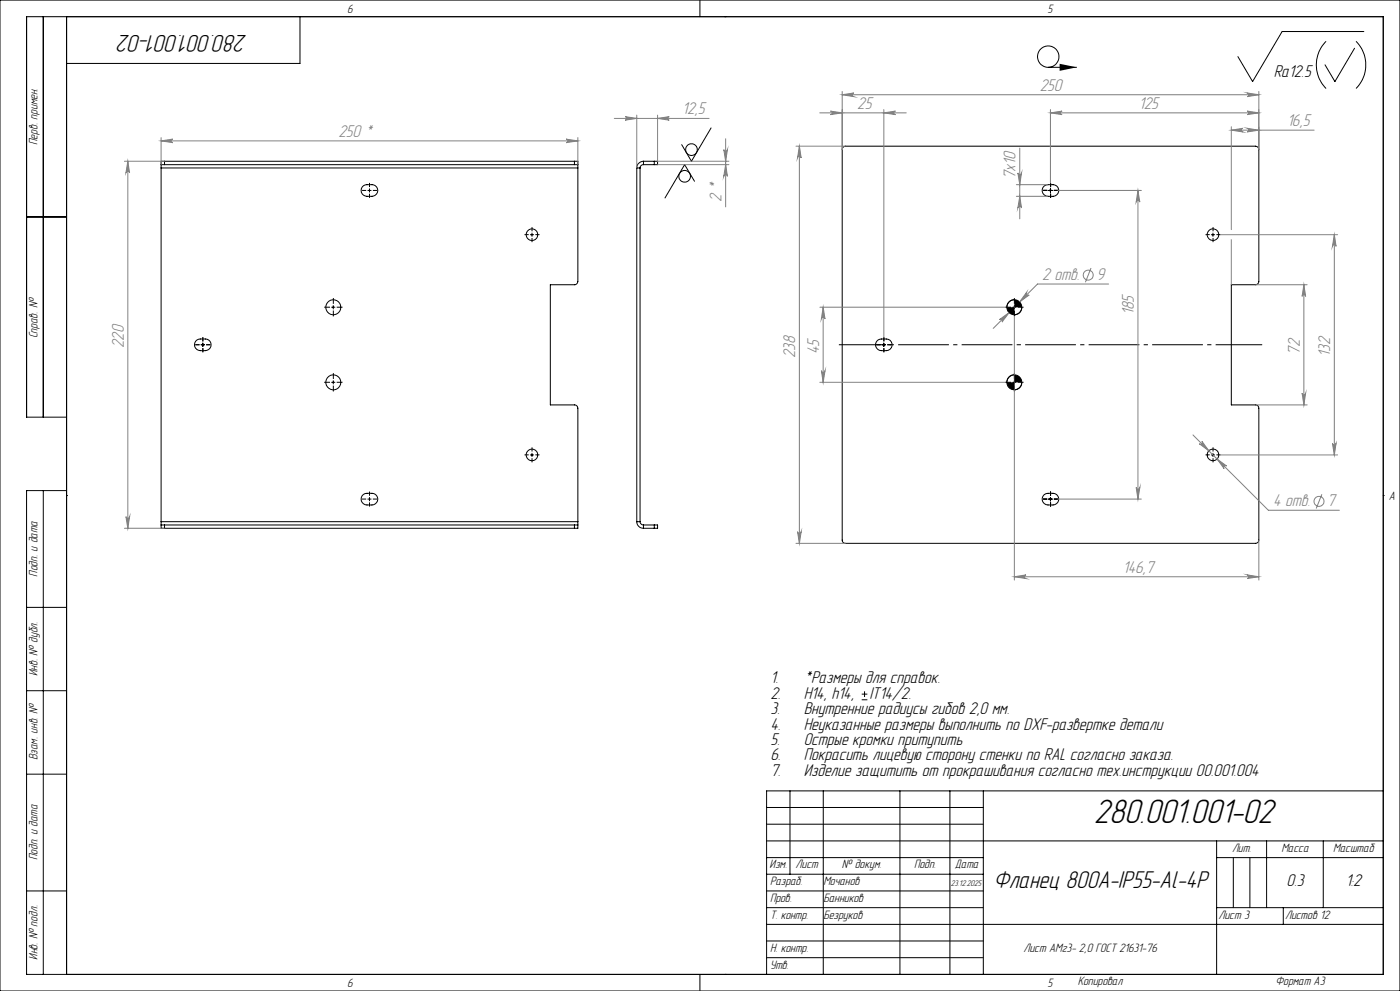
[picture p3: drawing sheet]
<svg xmlns="http://www.w3.org/2000/svg" width="420mm" height="297mm" viewBox="0 0 420 297" stroke-linecap="round" stroke-linejoin="round" font-family="sans-serif">
<g fill="none" stroke="#000" stroke-width=".3">
<path d="M0 0h420v297h-420zM13 5v120M20 5v287M90 5v14h-70M210 0v5M217.5 5h.1M397.8 12.4a10 10 0 0 0 0 14.1M406.4 14.5l-5.9 9.9-3-5M406.8 12.4a10.1 10.1 0 0 1 0 14.1M409.2 9.5h-24.6l-8.8 14.9-4.4-7.4M213.3 38.3l-5.9 10-2.9-4.9M314.5 20.2h8.5"/>
<path d="M48.3 49.4h1.1M48.3 49.4v.9M48.3 50.3v106M48.3 50.3h125.1M49.4 48.3h-1.1v1.1M49.4 48.3v1.1M49.4 48.3h122.9M49.4 49.4h122.9M108.7 56.1a3.4 3.4 0 0 1 4.3 0 1.75 1.75 0 0 1-1.4 2.7 2.58 2.58 0 0 1-3.2-1.2v-1.1zM110.3 57.1h1M110.8 56.6v1M172.3 48.3h1.1v1.1"/>
<path d="M172.3 49.4h1.1M172.3 48.3v1.1M173.4 49.4v.9M173.4 50.3v34a1.02 1.02 0 0 1-1.1 1h-7.2v36.1h7.2a1.02 1.02 0 0 1 1.1 .9v34M191 50.3h1M191 50.3v106M192 50.3v106M193 49.4a1.02 1.02 0 0 0-1 .9M193 48.3a2.05 2.05 0 0 0-2 2M193 48.3h3.3M193 49.4h3.3M193 48.3v1.1"/>
<path d="M196.3 48.3h1v1.1h-1M196.3 48.3v1.1M208.4 54.3l-3-4.9-5.9 9.9M252.8 44.3l.8-.5h123.1a1.02 1.02 0 0 1 .9 1v39.5a.96 .96 0 0 1-.9 1h-7.3v36.1h7.3a.96 .96 0 0 1 .9 .9v39.6a.96 .96 0 0 1-.9 .9h-123.1a.96 .96 0 0 1-.9-.9zM313.3 55.7a3.4 3.4 0 0 1 4.1 .5 1.76 1.76 0 0 1-1.5 2.6h-1.5a1.76 1.76 0 0 1-1.7-1.1 1.76 1.76 0 0 1 .6-2zM314.6 57.1h1M315.1 56.6v1M8 65h12M159.1 70.3h1M159.6 69.8v1M363.4 70.3h1M363.9 69.8v1"/>
<path d="M99.5 92.1h1M100 91.6v1M303.8 92.1h1M304.3 89.8a2.23 2.23 0 0 0-2.3 2.3M304.3 91.6v1M306.5 92.1a2.17 2.17 0 0 1-2.2 2.2M58.7 102.3a3.4 3.4 0 0 1 4.3 0 1.75 1.75 0 0 1-1.4 2.8 2.79 2.79 0 0 1-2.9-.8 1.81 1.81 0 0 1 0-2zM60.3 103.3h1M60.9 102.8v1M99.5 114.6h1M100 114.1v1M263.3 102a3.3 3.3 0 0 1 4.1 .5 1.75 1.75 0 0 1-1.5 2.6 2.58 2.58 0 0 1-3-.9 1.76 1.76 0 0 1 .4-2.2z"/>
<path d="M264.7 103.3h.9M265.1 102.8v1M303.8 114.6h1M304.3 112.3a2.29 2.29 0 0 0-2.3 2.3M304.3 114.1v1M306.5 114.6a2.23 2.23 0 0 1-2.2 2.2M20 125h-12v-120h407v287h-407v-145h12M159.1 136.3h1M159.6 135.9v.9M363.4 136.3h1M363.9 135.9v.9M13 147v145"/>
<path d="M20 148.5h.1M48.3 157.3v1h1.1M48.3 157.3h1.1M48.3 156.3v1M48.3 156.3h125.1M49.4 158.3h122.9M49.4 157.3v1M49.4 157.3h122.9M108.7 148.6a3.4 3.4 0 0 1 4.3 0 1.75 1.75 0 0 1-1.4 2.7 2.62 2.62 0 0 1-2.9-.7 1.81 1.81 0 0 1 0-2zM110.3 149.6h1M110.8 149.1v1M172.3 157.3h1.1"/>
<path d="M172.3 157.3v1M173.4 157.3v1h-1.1M173.4 156.3v1M191 156.3a1.99 1.99 0 0 0 2 2M191 156.3h1M192 156.3a1.02 1.02 0 0 0 1 1M193 158.3h3.3M193 157.3h3.3M193 157.3v1M196.3 157.3h1v1h-1M196.3 157.3v1M313.3 148.2a3.3 3.3 0 0 1 4.1 .5 1.75 1.75 0 0 1-1.5 2.6h-1.5a1.76 1.76 0 0 1-1.7-1.1 1.76 1.76 0 0 1 .6-2z"/>
<path d="M314.6 149.6h1M315.1 149.1v1M415 148.5h.1M8 182h12M8 207h12M258.5 209.7h1.7M258.5 208h1.7M259.4 207.2v1.7M8 232h12M237 237v25M247 237v55M270 237v55"/>
<path d="M285 237v55M295 237v55M415 237h-185v55M230 242h65M230 247h65M230 252h185M230 257h65M365 252v40M365 257h50M370 257v15M375 257v15M380 252v20"/>
<path d="M397 252v20M8 267h12M230 267h65M230 272h65M230 277h185M230 262h65M365 272h50M385 272v5M210 292v5M217.5 292h.1M230 282h65M230 287h65"/>
<circle cx="314.5" cy="17" r="3.2"/>
<circle cx="205.4" cy="52.8" r="1.74"/>
<circle cx="207.4" cy="44.8" r="1.76"/>
<circle cx="159.6" cy="70.3" r="1.74"/>
<circle cx="363.9" cy="70.3" r="1.75"/>
<circle cx="100" cy="92.1" r="2.25"/>
<circle cx="304.3" cy="92.1" r="2.25"/>
<circle cx="100" cy="114.6" r="2.24"/>
<circle cx="304.3" cy="114.6" r="2.24"/>
<circle cx="159.6" cy="136.4" r="1.74"/>
<circle cx="363.9" cy="136.3" r="1.75"/>
</g>
<g fill="none" stroke="#808080" stroke-width=".3">
<path d="M184.3 35.5h28.4M187.5 35l3.5 .5-3.5 .5a.53 .53 0 0 0 .5-.5 .53 .53 0 0 0-.5-.5zM191 34.5v15.8M197.3 35.5l3.5-.5a.53 .53 0 0 0-.5 .5 .53 .53 0 0 0 .5 .5zM197.3 34.5v13.8h21.4M245.9 33.8h26M249.1 33.3l3.6 .5-3.6 .6a.53 .53 0 0 0 .6-.6 .53 .53 0 0 0-.6-.5zM252.7 28.4l3.5-.5a.55 .55 0 0 0-.5 .5 .55 .55 0 0 0 .5 .6zM252.7 27.4v17.4M252.7 28.4h124.9M265.1 33.8l3.5-.5a.53 .53 0 0 0-.5 .5 .53 .53 0 0 0 .5 .6zM265.1 32.8v68.3"/>
<path d="M315.1 33.8l3.5-.5a.53 .53 0 0 0-.5 .5 .53 .53 0 0 0 .5 .6zM315.1 32.8v22M315.1 33.8h62.5M369.4 39l3.5-.6a.55 .55 0 0 0-.5 .6 .55 .55 0 0 0 .5 .5zM369.4 38v30.8M369.4 39h24.8M374.2 38.4l3.4 .6-3.4 .5a.55 .55 0 0 0 .5-.5 .55 .55 0 0 0-.5-.6zM374.2 33.3l3.4 .5-3.4 .6a.53 .53 0 0 0 .5-.6 .53 .53 0 0 0-.5-.5zM374.2 27.9l3.4 .5-3.4 .6a.55 .55 0 0 0 .5-.6 .55 .55 0 0 0-.5-.5zM377.6 27.4v17.4M37.3 48.3h12M38.3 48.3l.6 3.5a.55 .55 0 0 0-.6-.5 .55 .55 0 0 0-.5 .5z"/>
<path d="M38.3 48.3v110M48.3 42.2l3.5-.5a.53 .53 0 0 0-.5 .5 .53 .53 0 0 0 .5 .6zM48.3 41.2v8.1M48.3 42.2h125.1M169.8 41.7l3.6 .5-3.6 .6a.53 .53 0 0 0 .6-.6 .53 .53 0 0 0-.6-.5zM173.4 41.2v8.1M197.3 49.4h21.4M217.1 44.8a.55 .55 0 0 0 .6 .5 .55 .55 0 0 0 .5-.5l-.5 3.5zM217.7 49.4l.5 3.4a.55 .55 0 0 0-.5-.5 .55 .55 0 0 0-.6 .5zM217.7 41.6v20.4M238.8 43.8h14.8M239.8 43.8l.5 3.5a.55 .55 0 0 0-.5-.5 .55 .55 0 0 0-.5 .5z"/>
<path d="M239.8 43.8v119M304.9 58.8h9.5M304.9 55.3h9.5M305.4 51.8a.55 .55 0 0 0 .5 .6 .55 .55 0 0 0 .6-.6l-.6 3.5zM305.9 58.8l.6 3.5a.55 .55 0 0 0-.6-.5 .55 .55 0 0 0-.5 .5zM305.9 44.4v21.2M317.4 57.1h25M341.4 57.1l.5 3.5a.55 .55 0 0 0-.5-.5 .55 .55 0 0 0-.5 .5zM341.4 57.1v92.5M366.1 70.3h35.2M369.4 71.8v13.5M400.3 70.3l.5 3.5a.55 .55 0 0 0-.5-.5 .55 .55 0 0 0-.6 .5z"/>
<path d="M400.3 70.3v66M246 92.1h55.5M246.9 92.1l.6 3.5a.55 .55 0 0 0-.5-.5 .55 .55 0 0 0-.6 .5zM246.9 92.1v22.5M299.9 95.8l2.8-2.1-2.1 2.8a.52 .52 0 0 0 0-.7 .52 .52 0 0 0-.7 0zM304.3 94.9v78.9M308 87.6a.55 .55 0 0 0 0 .8 .55 .55 0 0 0 .8 0l-2.9 2.1zM327.3 80.3l-1.7 4.3M332.6 85.1h-21.3l-13.3 13.3M376.7 85.3h15.4M391.2 85.3l.5 3.5a.53 .53 0 0 0-.5-.5 .53 .53 0 0 0-.6 .5zM391.2 85.3v36.1"/>
<path d="M246 114.6h55.5M246.4 111.1a.55 .55 0 0 0 .6 .5 .55 .55 0 0 0 .5-.5l-.6 3.5zM390.6 117.8a.53 .53 0 0 0 .6 .6 .53 .53 0 0 0 .5-.6l-.5 3.6zM357.9 130.3l22.6 22.6h21.3M359.8 133a.54 .54 0 0 0 .7 0 .54 .54 0 0 0 .1-.7l2.1 2.8zM365.1 137.6l2.9 2.1a.54 .54 0 0 0-.8 0 .54 .54 0 0 0 0 .7zM366.1 136.3h35.2M376.7 121.4h15.4M399.7 132.9a.55 .55 0 0 0 .6 .5 .55 .55 0 0 0 .5-.5l-.5 3.4zM37.3 158.3h12M37.8 154.8a.55 .55 0 0 0 .5 .5 .55 .55 0 0 0 .6-.5l-.6 3.5zM239.3 159.3a.55 .55 0 0 0 .5 .5 .55 .55 0 0 0 .5-.5l-.5 3.5z"/>
<path d="M317.4 149.6h25M340.9 146.1a.55 .55 0 0 0 .5 .5 .55 .55 0 0 0 .5-.5l-.5 3.5zM396.6 148.1l-1.7 4.3M238.8 162.8h14.8M304.3 172.9l3.5-.6a.55 .55 0 0 0-.5 .5 .55 .55 0 0 0 .5 .6zM304.3 172.9h73.3M374.2 172.3l3.4 .6-3.4 .5a.55 .55 0 0 0 .5-.6 .55 .55 0 0 0-.5-.5zM377.6 161.9v11.9"/>
<circle cx="326.5" cy="82.5" r="1.5"/>
<circle cx="395.7" cy="150.3" r="1.48"/>
</g>
<g fill="#000">
<path d="M317.9 19.1l5.1 1.1-5.1 1z"/>
<path d="M302 92.1a2.23 2.23 0 0 0 2.3 2.2v-2.2zM304.3 89.8v2.3h2.2a2.17 2.17 0 0 0-2.2-2.3zM302 114.6a2.29 2.29 0 0 0 2.3 2.2v-2.2zM304.3 112.3v2.3h2.2a2.23 2.23 0 0 0-2.2-2.3z"/>
</g>
<g fill="none" stroke="#000" stroke-width=".3" stroke-dasharray="15.2 1.3 1.3 1.3" stroke-linecap="butt">
<path d="M109.9 57.1h-1.3M110.9 56.1v-1.3M110.9 58.1v1.2M111.9 57.1h1.2M314.2 57.1h-1.3M315.2 56.1v-1.3M315.2 58.1v1.2M316.2 57.1h1.2M158.6 70.3h-1.2M159.6 69.3v-1.2M159.6 71.3v1.3M160.6 70.3h1.3"/>
<path d="M362.9 70.3h-1.2M363.9 69.3v-1.2M363.9 71.3v1.3M364.9 70.3h1.3M99 92.1h-1.7M100 91.1v-1.8M100 93.1v1.7M101 92.1h1.8M303.3 92.1h-1.7M304.3 91.1v-1.8M304.3 93.1v1.7M305.3 92.1h1.8"/>
<path d="M59.9 103.3h-1.3M60.9 102.3v-1.2M60.9 104.3v1.3M61.9 103.3h1.2M99 114.6h-1.7M100 113.6v-1.8M100 115.6v1.7M101 114.6h1.8M264.2 103.3h-1.3M265.2 102.3v-1.2M265.2 104.3v1.3M266.2 103.3h1.2"/>
<path d="M303.3 114.6h-1.7M304.3 113.6v-1.8M304.3 115.6v1.7M305.3 114.6h1.8M158.6 136.3h-1.2M159.6 135.3v-1.2M159.6 137.3v1.3M160.6 136.3h1.3M362.9 136.3h-1.2M363.9 135.3v-1.2M363.9 137.3v1.3M364.9 136.3h1.3"/>
<path d="M109.9 149.6h-1.3M110.9 148.6v-1.3M110.9 150.6v1.2M111.9 149.6h1.2M314.2 149.6h-1.3M315.2 148.6v-1.3M315.2 150.6v1.2M316.2 149.6h1.2"/>
</g>
<path d="M251.7 103.3h127" fill="none" stroke="#000" stroke-width=".3" stroke-dasharray="15.2 1.3 1.3 1.3" stroke-dashoffset="1.3" stroke-linecap="butt"/>
<g fill="#808080">
<path d="M359.8 133l2.9 2.1-2.1-2.8a.54 .54 0 0 1-.1 .7 .54 .54 0 0 1-.7 0zM365.1 137.6l2.1 2.8a.54 .54 0 0 1 .1-.7 .54 .54 0 0 1 .7 0zM299.9 95.8a.52 .52 0 0 1 .7 0 .52 .52 0 0 1 0 .7l2.1-2.8zM308 87.6l-2.1 2.9 2.9-2.1a.55 .55 0 0 1-.8 0 .55 .55 0 0 1 0-.8z"/>
<path d="M187.5 35l3.5 .5-3.5 .5a.53 .53 0 0 0 .5-.5 .53 .53 0 0 0-.5-.5zM197.3 35.5l3.5-.5a.53 .53 0 0 0-.5 .5 .53 .53 0 0 0 .5 .5z"/>
<path d="M369.4 39l3.5-.6a.55 .55 0 0 0-.5 .6 .55 .55 0 0 0 .5 .5zM374.2 38.4l3.4 .6-3.4 .5a.55 .55 0 0 0 .5-.5 .55 .55 0 0 0-.5-.6z"/>
<path d="M374.2 33.3l3.4 .5-3.4 .6a.53 .53 0 0 0 .5-.6 .53 .53 0 0 0-.5-.5zM315.1 33.8l3.5-.5a.53 .53 0 0 0-.5 .5 .53 .53 0 0 0 .5 .6z"/>
<path d="M169.8 41.7l3.6 .5-3.6 .6a.53 .53 0 0 0 .6-.6 .53 .53 0 0 0-.6-.5zM48.3 42.2l3.5-.5a.53 .53 0 0 0-.5 .5 .53 .53 0 0 0 .5 .6z"/>
<path d="M239.3 159.3a.55 .55 0 0 0 .5 .5 .55 .55 0 0 0 .5-.5l-.5 3.5zM239.8 43.8l.5 3.5a.55 .55 0 0 0-.5-.5 .55 .55 0 0 0-.5 .5z"/>
<path d="M340.9 146.1a.55 .55 0 0 0 .5 .5 .55 .55 0 0 0 .5-.5l-.5 3.5zM341.4 57.1l.5 3.5a.55 .55 0 0 0-.5-.5 .55 .55 0 0 0-.5 .5zM305.9 58.8l.6 3.5a.55 .55 0 0 0-.6-.5 .55 .55 0 0 0-.5 .5zM305.4 51.8a.55 .55 0 0 0 .5 .6 .55 .55 0 0 0 .6-.6l-.6 3.5z"/>
<path d="M390.6 117.8a.53 .53 0 0 0 .6 .6 .53 .53 0 0 0 .5-.6l-.5 3.6zM391.2 85.3l.5 3.5a.53 .53 0 0 0-.5-.5 .53 .53 0 0 0-.6 .5z"/>
<path d="M217.7 49.4l.5 3.4a.55 .55 0 0 0-.5-.5 .55 .55 0 0 0-.6 .5zM217.1 44.8a.55 .55 0 0 0 .6 .5 .55 .55 0 0 0 .5-.5l-.5 3.5z"/>
<path d="M400.3 70.3l.5 3.5a.55 .55 0 0 0-.5-.5 .55 .55 0 0 0-.6 .5zM399.7 132.9a.55 .55 0 0 0 .6 .5 .55 .55 0 0 0 .5-.5l-.5 3.4zM246.9 92.1l.6 3.5a.55 .55 0 0 0-.5-.5 .55 .55 0 0 0-.6 .5zM246.4 111.1a.55 .55 0 0 0 .6 .5 .55 .55 0 0 0 .5-.5l-.6 3.5z"/>
<path d="M37.8 154.8a.55 .55 0 0 0 .5 .5 .55 .55 0 0 0 .6-.5l-.6 3.5zM38.3 48.3l.6 3.5a.55 .55 0 0 0-.6-.5 .55 .55 0 0 0-.5 .5z"/>
<path d="M252.7 28.4l3.5-.5a.55 .55 0 0 0-.5 .5 .55 .55 0 0 0 .5 .6zM374.2 27.9l3.4 .5-3.4 .6a.55 .55 0 0 0 .5-.6 .55 .55 0 0 0-.5-.5zM304.3 172.9l3.5-.6a.55 .55 0 0 0-.5 .5 .55 .55 0 0 0 .5 .6zM374.2 172.3l3.4 .6-3.4 .5a.55 .55 0 0 0 .5-.6 .55 .55 0 0 0-.5-.5zM249.1 33.3l3.6 .5-3.6 .6a.53 .53 0 0 0 .6-.6 .53 .53 0 0 0-.6-.5zM265.1 33.8l3.5-.5a.53 .53 0 0 0-.5 .5 .53 .53 0 0 0 .5 .6z"/>
</g>
<text font-size="10.5" x="328.2" y="246.6">280.001.001-02</text>
<g font-size="7.5">
<text x="74.2" y="10.5" transform="rotate(-180 74.2 10.5)">280.001.001-02</text>
<text x="298" y="266.1">Фланец 800А-IP55-Al-4P</text>
</g>
<g font-size="5.3">
<text x="382.1" y="23.2">Ra12.5</text>
<text x="231.1" y="209.4">2.</text>
<text x="231.1" y="204.8">1.</text>
<text x="241.1" y="209.4">H14, h14,</text>
<text x="241.1" y="204.8">*Размеры для справок.</text>
<text x="260.8" y="209.4">IT14/2.</text>
<text x="231.1" y="214.1">3.</text>
<text x="241.1" y="214.1">Внутренние радиусы гибов 2,0 мм.</text>
<text x="231.1" y="218.7">4.</text>
<text x="241.1" y="218.7">Неуказанные размеры выполнить по DXF-развертке детали</text>
<text x="231.1" y="223.3">5.</text>
<text x="231.1" y="227.9">6.</text>
<text x="241.1" y="223.3">Острые кромки притупить</text>
<text x="241.1" y="227.9">Покрасить лицевую сторону стенки по RAL согласно заказа.</text>
<text x="231.1" y="232.5">7.</text>
<text x="241.1" y="232.5">Изделие защитить от прокрашивания согласно тех.инструкции 00.001.004</text>
<text x="386" y="265.6">0.3</text>
<text x="403.7" y="265.6">1:2</text>
</g>
<g font-size="5.3" fill="#808080">
<text x="311.9" y="27.2">250</text>
<text x="204.6" y="34.2">12,5</text>
<text x="257.2" y="32.6">25</text>
<text x="341.6" y="32.6">125</text>
<text x="101.5" y="41">250 *</text>
<text x="386.1" y="37.8">16,5</text>
<text x="304.7" y="53.7" transform="rotate(-90 304.7 53.7)">7х10</text>
<text x="216.5" y="60.6" transform="rotate(-90 216.5 60.6)">2 *</text>
<text x="312.7" y="83.9">2 отв.</text>
<text x="329" y="83.9">9</text>
<text x="340.2" y="94.5" transform="rotate(-90 340.2 94.5)">185</text>
<text x="37.1" y="104.3" transform="rotate(-90 37.1 104.3)">220</text>
<text x="238.6" y="107.3" transform="rotate(-90 238.6 107.3)">238</text>
<text x="245.7" y="106.2" transform="rotate(-90 245.7 106.2)">45</text>
<text x="389.9" y="106.3" transform="rotate(-90 389.9 106.3)">72</text>
<text x="399.1" y="106.9" transform="rotate(-90 399.1 106.9)">132</text>
<text x="381.9" y="151.7">4 отв.</text>
<text x="398.2" y="151.7">7</text>
<text x="336.8" y="171.6">146,7</text>
</g>
<g font-size="3.8">
<text x="104.2" y="3.8">6</text>
<text x="314.3" y="3.8">5</text>
<text x="11.3" y="43.5" transform="rotate(-90 11.3 43.5)">Перв. примен.</text>
<text x="11.3" y="101.4" transform="rotate(-90 11.3 101.4)">Справ. №</text>
<text x="416.6" y="149.8">A</text>
<text x="11.3" y="172.8" transform="rotate(-90 11.3 172.8)">Подп. и дата</text>
<text x="11.3" y="202.7" transform="rotate(-90 11.3 202.7)">Инв. № дубл.</text>
<text x="11.3" y="227.8" transform="rotate(-90 11.3 227.8)">Взам. инв. №</text>
<text x="11.3" y="257.8" transform="rotate(-90 11.3 257.8)">Подп. и дата</text>
<text x="369.6" y="255.3">Лит.</text>
<text x="384.4" y="255.3">Масса</text>
<text x="399.9" y="255.3">Масштаб</text>
<text x="230.9" y="260.3">Изм.</text>
<text x="238.7" y="260.3">Лист</text>
<text x="252.6" y="260.3">№ докум.</text>
<text x="274.2" y="260.3">Подп.</text>
<text x="286.5" y="260.3">Дата</text>
<text x="231" y="265.3">Разраб.</text>
<text x="247" y="265.4">Мочанов</text>
<text x="231" y="275.3">Т. контр.</text>
<text x="231" y="270.3">Пров.</text>
<text x="247" y="275.4">Безруков</text>
<text x="247" y="270.4">Банников</text>
<text x="365.5" y="275.3">Лист 3</text>
<text x="385.5" y="275.3">Листов 12</text>
<text x="11.3" y="287.7" transform="rotate(-90 11.3 287.7)">Инв. № подл.</text>
<text x="231" y="285.3">Н. контр.</text>
<text x="307.1" y="285.4">Лист АМг3- 2,0 ГОСТ 21631-76</text>
<text x="231" y="290.3">Утв.</text>
<text x="104.2" y="295.8">6</text>
<text x="314.3" y="295.8">5</text>
<text x="323.3" y="295.3">Копировал</text>
<text x="382.7" y="295.3">Формат А3</text>
</g>
<text font-size="2.6" x="285.3" y="265.5">23.12.2025</text>
</svg>
